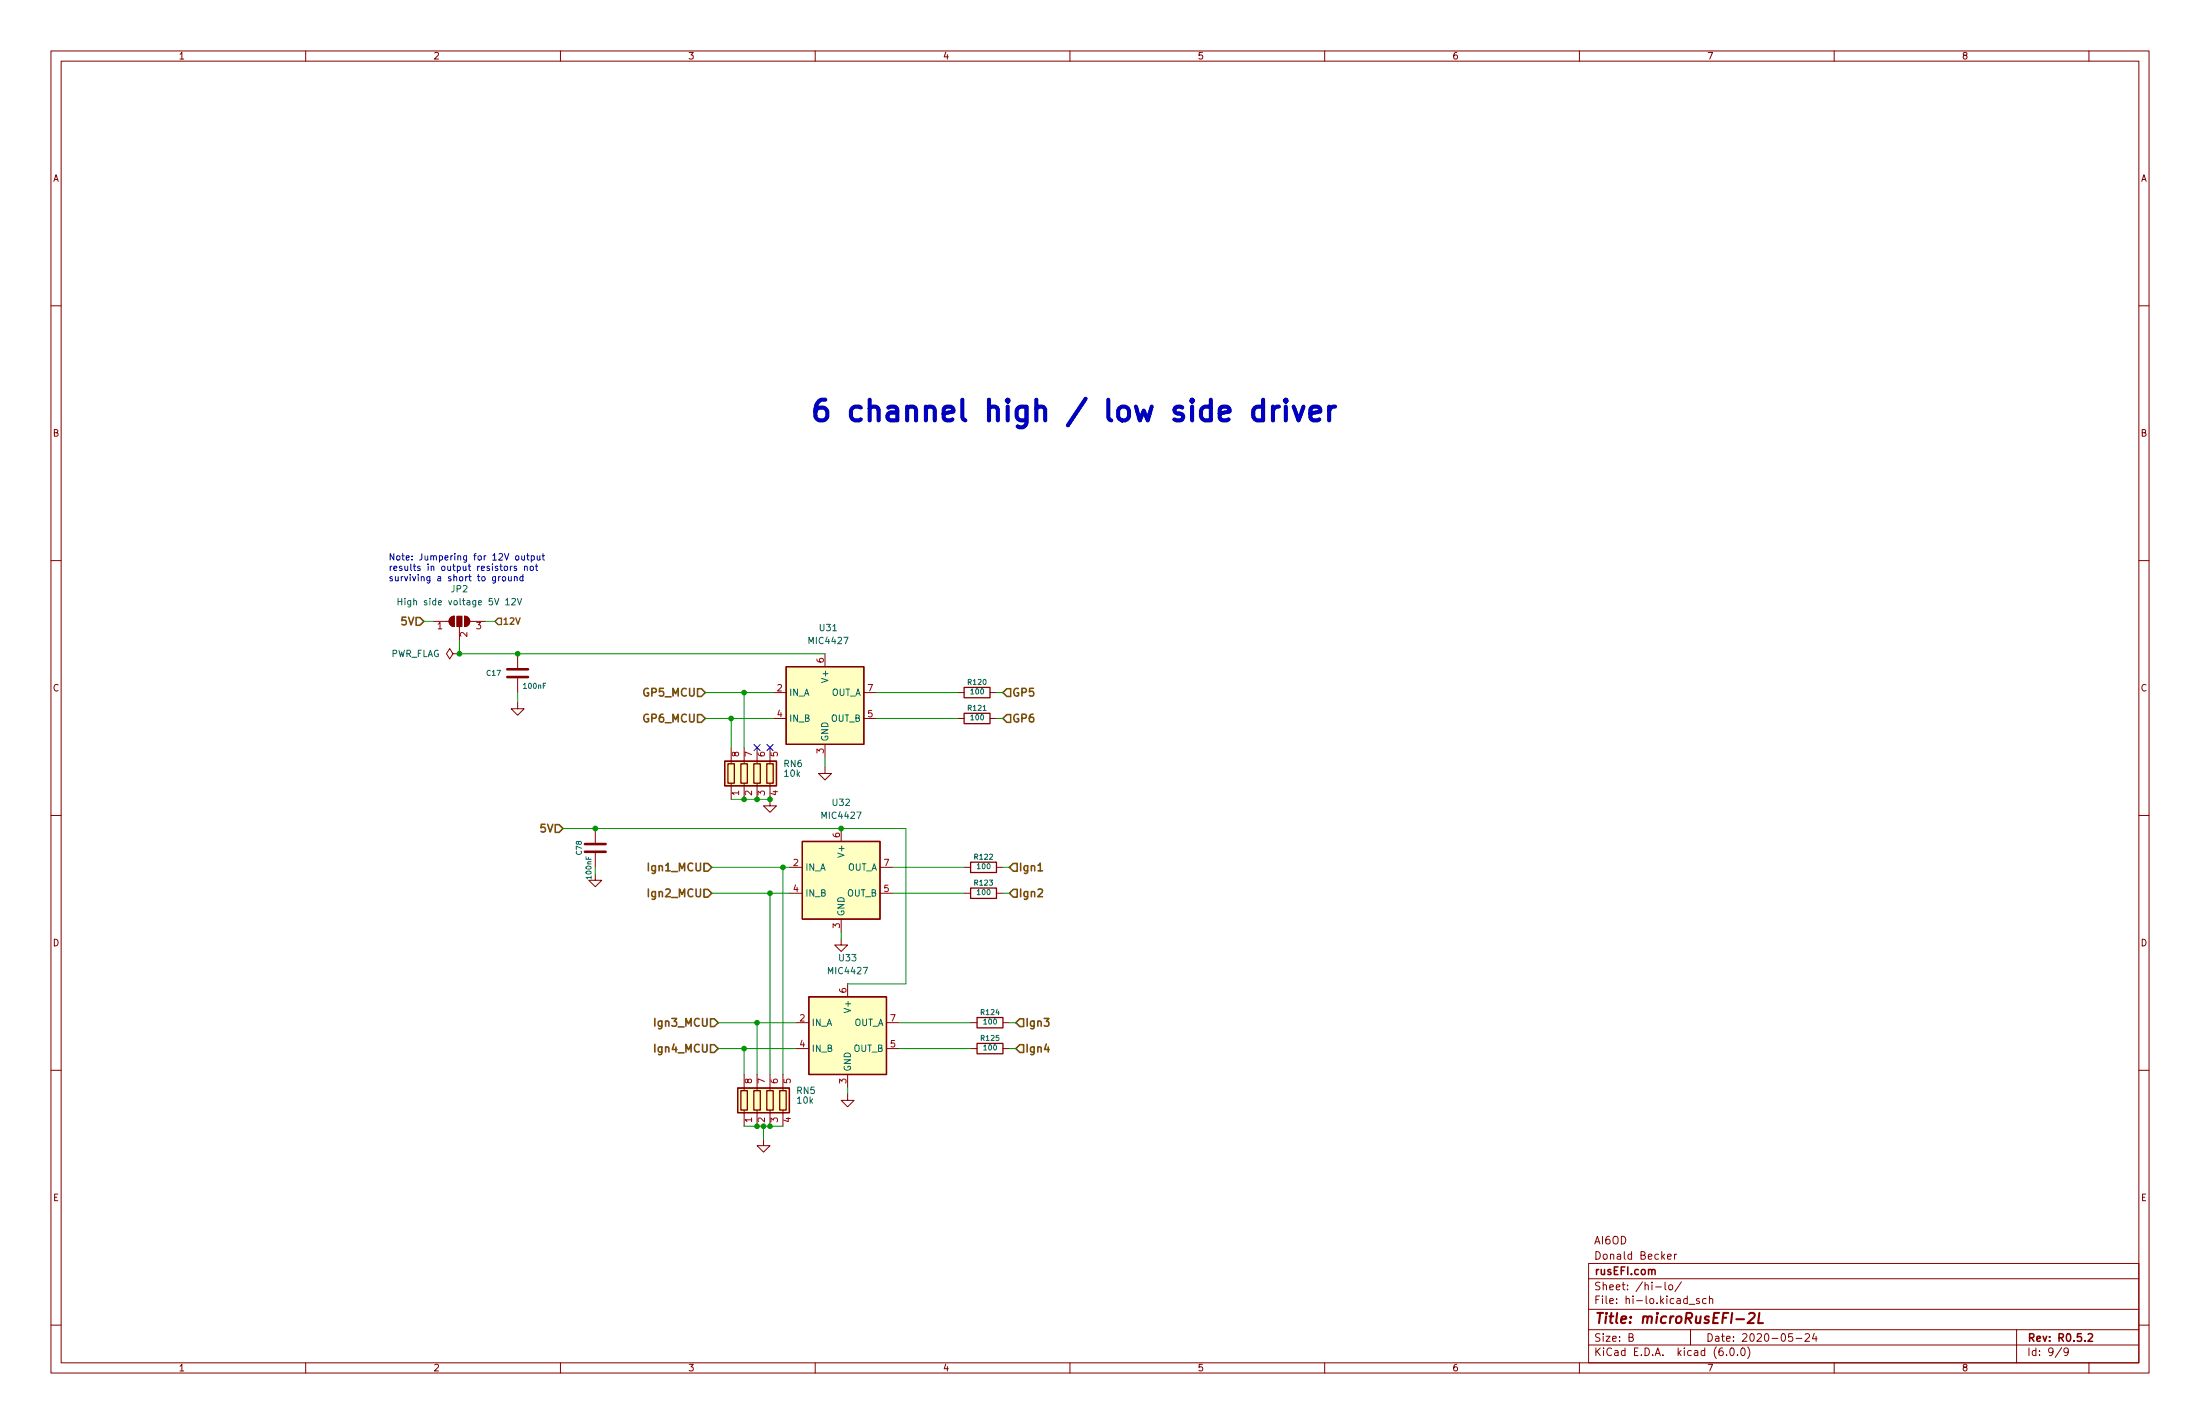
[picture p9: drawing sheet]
<svg xmlns="http://www.w3.org/2000/svg" width="432mm" height="279mm" viewBox="0 0 432 279" stroke-linecap="round" stroke-linejoin="round" font-family="sans-serif">
<g fill="none" stroke="#840000" stroke-width=".2">
<path d="M10 10h411.8v259.4h-411.8zM12 12h407.8v255.4h-407.8zM60 10v2M110 10v2M160 10v2M210 10v2M260 10v2M310 10v2M360 10v2M410 10v2M10 60h2M419.8 60h2"/>
<path d="M10 110h2M419.8 110h2M85.1 121.9h3M88.4 121.2l.8-.3v2a1.02 1.02 0 0 1-1-.6 1.02 1.02 0 0 1 .2-1.1zM88.9 128.3l-.6-1-.7 1 .7 1 .6-1h1.3M90.2 128.3h.1M90.2 122.9v2.8M91.2 120.9a1.02 1.02 0 0 1 1 1 1.02 1.02 0 0 1-1 1zM92.2 121.9h3M101.6 137.8v1.3h1.3l-1.3 1.2-1.3-1.2h1.3M101.6 128.3v2.8M101.6 133.1v2.8"/>
<path d="M151.8 135.9h2.5M161.9 128.3v2.5M169.5 135.9h2.6M188 135.9h1.2M194.3 135.9h1.3M10 160h2M143.5 146.7v3.2M143.5 153.7v3.1M146 146.7v3.2M146 153.7v3.1M148.6 146.7v3.2M148.6 153.7v3.1"/>
<path d="M151.1 153.7v4.4h1.3l-1.3 1.3-1.2-1.3h1.2M151.1 146.7v3.2M151.8 141h2.5M161.9 150.5v1.3h1.3l-1.3 1.2-1.2-1.2h1.2M161.9 146.1v2.5M169.5 141h2.6M188 141h1.2M194.3 141h1.3M419.8 160h2M116.8 171.5v1.2h1.3l-1.3 1.3-1.2-1.3h1.2M116.8 162.6v2.8M116.8 167.4v2.8"/>
<path d="M154.9 170.2h2.6M154.9 175.3h2.6M165.1 162.6v2.5M172.7 170.2h2.6M172.7 175.3h2.6M189.2 170.2h1.3M189.2 175.3h1.3M195.6 170.2h1.2M195.6 175.3h1.2M165.1 184.2v1.2h1.3l-1.3 1.3-1.3-1.3h1.3M165.1 180.3v2.6M166.4 193v2.6"/>
<path d="M10 210h2M146 210.8v3.2M146 217.8v3.2M148.6 210.8v3.2M148.6 217.8v3.2M151.1 210.8v3.2M151.1 217.8v3.2M153.7 210.8v3.2M153.7 217.8v3.2M156.2 200.7h2.5M156.2 205.7h2.5M166.4 214.6v1.3h1.2l-1.2 1.3-1.3-1.3h1.3"/>
<path d="M166.4 210.8v2.6M174 200.7h2.5M174 205.7h2.5M190.5 200.7h1.3M190.5 205.7h1.3M196.8 200.7h1.3M196.8 205.7h1.3M419.8 210h2M149.9 223.5v1.3h1.2l-1.2 1.3-1.3-1.3h1.3M10 260h2M311.8 247.9h108v19.5h-108zM311.8 256.9h108"/>
<path d="M311.8 250.9h108M324.9 252.5h1.2M326.8 251.6v1.3l.2 .2M327.3 246.6l.7-.2-.1-.3h-.4l-.2 .2 .1 .7h.5M327.7 252.2l.3-.1 .3 .3v.4l-.3 .3-.3-.1-.2-.2zM328.7 246.1v1M329.1 246.1h-.3l-.1 .3M330 251.5l-1.3 1.9M331.5 255.9h1.2M333.5 254.9l-.3-.1-.3 .2 .1 .2 .5 .2v.3h-.6M334.9 254.9l-.5-.1-.2 .3 .1 .6h.6M335.5 254.9l.2-.1 .4 .1 .1 .9"/>
<path d="M335.5 254.3v1.5M419.8 260h2M60 267.4v2M110 267.4v2M160 267.4v2M210 267.4v2M260 267.4v2M310 267.4v2M311.8 263.9h108M311.8 260.9h108M319.7 262.4l.7-.1 .1-.2-.1-.4h-.7v1.5h.6l.3-.3a.39 .39 0 0 0-.4-.5M331.8 260.9v3"/>
<path d="M338.9 265.8v.2M339.7 264.5h.2a.8 .8 0 0 1 .5 .7 .8 .8 0 0 1-.5 .8 1 1 0 0 1-.2-1.5zM341 265.8v.2M341.9 264.5h.1a.8 .8 0 0 1 .5 .7 .8 .8 0 0 1-.5 .8 1 1 0 0 1-.1-1.5zM343 264.3a1.72 1.72 0 0 1 0 2.2M351.8 261.7h-.7l-.1 .7 .2-.2 .5 .1 .2 .2-.1 .5-.2 .2-.6-.2M352.5 262.6h1.2M354.3 261.8l.6-.1 .3 .4-1 1.1h1M356.1 261.6l-.4 1.1h1M356.4 262.2v1M360 267.4v2M395.8 260.9v6.5"/>
<path d="M404.7 264.4l-1.3 1.9M405.9 265.1l-.2 .3h-.3l-.3-.3 .1-.6h.5l.2 .1a.99 .99 0 0 1-.4 1.4h-.3M410 267.4v2"/>
</g>
<path d="M324.2 249.3l.2-.2 .4 .1 .1 .9M409.9 261.8l.5-.1 .3 .4-.9 1.1h.9" fill="none" stroke="#840000" stroke-width=".3"/>
<path d="M343.3 257.8l.3-.2h.5l.2 .2 .1 .4-.1 .3-1.3 1.1h1.2M345.3 257.6l-.2 2h.9" fill="none" stroke="#840000" stroke-width=".4"/>
<g fill="none" stroke="#840000" stroke-width=".25">
<path d="M154.3 130.8h15.2v15.3h-15.2zM189.2 134.9h5.1v2h-5.1zM189.2 140h5.1v2h-5.1zM142.2 149.4h10.2v4.8h-10.2zM142.9 149.9h1.2v3.8h-1.2zM145.4 149.9h1.3v3.8h-1.3zM148 149.9h1.2v3.8h-1.2zM150.5 149.9h1.3v3.8h-1.3zM157.5 165.1h15.2v15.2h-15.2zM190.5 169.2h5.1v2h-5.1zM190.5 174.2h5.1v2.1h-5.1zM158.7 195.6h15.3v15.2h-15.3z"/>
<path d="M191.8 199.6h5v2.1h-5zM144.8 213.5h10.1v4.8h-10.1zM145.4 214h1.3v3.8h-1.3zM148 214h1.2v3.8h-1.2zM150.5 214h1.3v3.8h-1.3zM153 214h1.3v3.8h-1.3zM191.8 204.7h5v2.1h-5z"/>
</g>
<g fill="#ffffc2" stroke="#ffffc2" stroke-width=".2">
<path d="M144.8 213.5h10.1v4.8h-10.1z"/>
<path d="M157.5 165.1h15.2v15.2h-15.2z"/>
<path d="M154.3 130.8h15.2v15.3h-15.2z"/>
<path d="M158.7 195.6h15.3v15.2h-15.3z"/>
<path d="M142.2 149.4h10.2v4.8h-10.2z"/>
</g>
<g fill="#840000" stroke="#840000" stroke-width=".2">
<path d="M88.4 121.2l.8-.3v2a1.02 1.02 0 0 1-1-.6 1.02 1.02 0 0 1 .2-1.1z"/>
<path d="M89.7 120.9h1v2h-1z"/>
<path d="M91.2 120.9a1.02 1.02 0 0 1 1 1 1.02 1.02 0 0 1-1 1z"/>
</g>
<path d="M78.1 117.4v1.3M78.1 118h.8M78.9 117.4v1.3M100.5 117.5l.4-.1 .3 .4-.8 .9h.8M101.5 117.4l.5 1.3 .4-1.3" fill="none" stroke="#006464" stroke-width=".2"/>
<path d="M99.6 132.8h4M99.6 131.3h4M114.8 167.1h4.1M114.8 165.6h4.1" fill="none" stroke="#840000" stroke-width=".51"/>
<g fill="none" stroke="#725600" stroke-width=".3">
<path d="M81.7 121.2h.7l.8 .7-.8 .8h-.7zM136.9 135.1h.8l.7 .8-.7 .8h-.8zM196.8 135.9l.8-.8h.8v1.6h-.8zM136.9 140.2h.8l.7 .8-.7 .7h-.8zM197.6 140.2h.8v1.5h-.8l-.8-.7zM109 161.8h.7l.8 .8-.8 .7h-.7zM138.2 174.5h.7l.8 .8-.8 .7h-.7zM138.2 169.4h.7l.8 .8-.8 .7h-.7zM198.1 170.2l.8-.8h.7v1.5h-.7zM198.9 174.5h.7v1.5h-.7l-.8-.7zM203.7 170.9h.9M139.4 199.9h.8l.8 .8-.8 .7h-.8z"/>
<path d="M200.2 199.9h.7v1.5h-.7l-.8-.7zM139.4 205h.8l.8 .7-.8 .8h-.8zM200.2 205h.7v1.5h-.7l-.8-.8z"/>
</g>
<path d="M97.8 121.3h.6v1.3h-.6l-.6-.7z" fill="none" stroke="#725600" stroke-width=".25"/>
<g fill="none" stroke="#0000c2" stroke-width=".2">
<path d="M97.9 113.1v.9M98.2 113.1l-.3 .3M98.7 113.2l.3-.1 .3 .3v.3l-.3 .3-.4-.3zM99.1 111.1h.3l.2 .2v.4l-.2 .2-.4-.2zM99.8 113.1l.1 .8h.4M100.2 111.1v.8M100.3 113.1v.9M100.5 111.1l-.3 .2M101 113.3l.4-.1 .1 .8M101 113.1v.9M101.3 109.1l.3-.1 .3 .3v.3l-.3 .3-.4-.3zM101.4 111.1h-.3l-.2 .2 .1 .2 .4 .1v.3h-.5"/>
<path d="M102.4 109l.1 .8h.4M102.6 113.2l-.3-.1-.3 .3 .2 .5h.4M102.6 112.7v1.3M102.9 111.2l.5-.1 .1 .8M102.9 109v.9M102.9 111.1v.8M103.4 109h.5M103.6 108.6v1.1l.3 .2M104.2 111.1h.3l.2 .2v.4l-.2 .2-.5-.2zM104.3 109.1l.3-.1 .3 .3-.1 .5h-.5M104.3 109v1.3M105.1 111.1h.4"/>
<path d="M105.2 110.7v1.1l.3 .1M105.4 109l.1 .8h.5M106 109v.9M106.4 109h.5M106.6 108.6v1.1l.3 .2"/>
</g>
<path d="M247.9 80l-.4-.2h-.7l-.4 .2-.4 .6v1.1l.4 .6 .4 .2h.7l.4-.2M247.9 78.4v4.1M249.8 79.8v2.7M251 79.8a1.04 1.04 0 0 0-1.2 .8M252.4 78.4l-.2 .2 .2 .2 .2-.2-.2-.2v.4M252.4 79.8v2.7M253.9 79.8l1 2.7 .9-2.7M260.9 79.8v2.7M262 79.8a1.04 1.04 0 0 0-1.1 .8M257.2 81.1l1.9-.4-.2-.7-.3-.2h-.8l-.4 .2-.2 .4v1.5l.2 .4 .4 .2h.8l.3-.2" fill="none" stroke="#0000c2" stroke-width=".81"/>
<g fill="none" stroke="#009600" stroke-width=".2">
<path d="M83.2 121.9h1.9M90.2 125.7v2.6h71.7M95.2 121.9h2M101.6 135.9v1.9M138.4 135.9h13.4M146 135.9v10.8M172.1 135.9h15.9M195.6 135.9h1.2M138.4 141h13.4M143.5 156.8h7.6M143.5 141v5.7M161.9 148.6v1.9"/>
<path d="M172.1 141h15.9M195.6 141h1.2M110.5 162.6h67.3v30.4h-11.4M116.8 170.2v1.3M139.7 170.2h15.2M139.7 175.3h15.2M151.1 175.3v35.5M153.7 170.2v40.6M175.3 170.2h13.9M175.3 175.3h13.9M196.8 170.2h1.3M196.8 175.3h1.3"/>
<path d="M165.1 182.9v1.3M141 200.7h15.2M141 205.7h15.2M146 205.7v5.1M148.6 200.7v10.1M166.4 213.4v1.2M176.5 200.7h14M176.5 205.7h14M198.1 200.7h1.3M198.1 205.7h1.3M146 221h7.7M149.9 221v2.5"/>
</g>
<path d="M148 146.1l1.2 1.2M149.2 146.1l-1.2 1.2M150.5 146.1l1.2 1.2M151.7 146.1l-1.2 1.2" fill="none" stroke="#000084" stroke-width=".2"/>
<g fill="#009600" stroke="#009600" stroke-width=".2">
<circle cx="151.1" cy="221" r=".46"/>
<circle cx="148.6" cy="200.7" r=".46"/>
<circle cx="146" cy="205.7" r=".46"/>
<circle cx="149.9" cy="221" r=".46"/>
<circle cx="148.6" cy="221" r=".46"/>
<circle cx="151.1" cy="156.8" r=".46"/>
<circle cx="148.6" cy="156.8" r=".46"/>
<circle cx="146" cy="156.8" r=".46"/>
<circle cx="116.8" cy="162.6" r=".46"/>
<circle cx="101.6" cy="128.3" r=".46"/>
<circle cx="90.2" cy="128.3" r=".46"/>
<circle cx="143.5" cy="141" r=".46"/>
<circle cx="146" cy="135.9" r=".46"/>
<circle cx="165.1" cy="162.6" r=".46"/>
<circle cx="151.1" cy="175.3" r=".46"/>
<circle cx="153.7" cy="170.2" r=".46"/>
</g>
<text font-size="5.7" fill="#0000c2" x="158.7" y="82.7">6 channel high / low side driver</text>
<text font-size="2.8" fill="#840000" x="312.8" y="259.7">Title: microRusEFI-2L</text>
<g font-size="2.1" fill="#725600">
<text x="78.9" y="122.7">5V</text>
<text x="126.5" y="136.7">GP5_MCU</text>
<text x="198.5" y="136.7">GP5</text>
<text x="126.5" y="141.7">GP6_MCU</text>
<text x="198.5" y="141.7">GP6</text>
<text x="106.2" y="163.3">5V</text>
<text x="127.7" y="170.9">Ign1_MCU</text>
<text x="199.8" y="170.9">Ign1</text>
<text x="127.7" y="176">Ign2_MCU</text>
<text x="199.8" y="176">Ign2</text>
<text x="128.9" y="201.4">Ign3_MCU</text>
<text x="201" y="201.4">Ign3</text>
<text x="128.9" y="206.5">Ign4_MCU</text>
<text x="201" y="206.5">Ign4</text>
</g>
<g font-size="2.1" fill="#840000">
<text x="312.8" y="244.1">AI6OD</text>
<text x="312.8" y="250.2">rusEFI.com</text>
<text x="312.8" y="247.1">Donald Becker</text>
<text x="312.8" y="255.9">File: hi-lo.kicad_sch</text>
<text x="312.8" y="253.2">Sheet: /hi-lo/</text>
<text x="312.8" y="263.2">Size: B</text>
<text x="334.8" y="263.2">Date: 2020-05-24</text>
<text x="397.8" y="263.2">Rev: R0.5.2</text>
<text x="312.8" y="266">KiCad E.D.A. kicad (6.0.0)</text>
<text x="397.8" y="266">Id: 9/9</text>
</g>
<g font-size="1.8" fill="#840000">
<text x="35" y="11.7">1</text>
<text x="85" y="11.7">2</text>
<text x="135" y="11.7">3</text>
<text x="185" y="11.7">4</text>
<text x="235" y="11.7">5</text>
<text x="285" y="11.7">6</text>
<text x="335" y="11.7">7</text>
<text x="385" y="11.7">8</text>
<text x="10.3" y="35.6">A</text>
<text x="420.1" y="35.6">A</text>
<text x="10.3" y="85.7">B</text>
<text x="420.1" y="85.7">B</text>
<text x="10.3" y="135.6">C</text>
<text x="420.1" y="135.6">C</text>
<text x="10.3" y="185.7">D</text>
<text x="420.1" y="185.7">D</text>
<text x="10.4" y="235.7">E</text>
<text x="420.2" y="235.7">E</text>
<text x="35" y="269.1">1</text>
<text x="85" y="269.1">2</text>
<text x="135" y="269.1">3</text>
<text x="185" y="269.1">4</text>
<text x="235" y="269.1">5</text>
<text x="285" y="269.1">6</text>
<text x="335" y="269.1">7</text>
<text x="385" y="269.1">8</text>
</g>
<g font-size="1.8" fill="#0000c2">
<text x="76.2" y="110">Note: Jumpering for 12V output</text>
<text x="76.2" y="112">results in output resistors not</text>
<text x="76.2" y="114">surviving a short to ground</text>
</g>
<g font-size="1.8" fill="#006464">
<text x="79.7" y="118.7">High side voltage 5V 12V</text>
<text x="88.6" y="116.2">JP2</text>
<text x="160.9" y="123.8">U31</text>
<text x="76.6" y="128.9">PWR_FLAG</text>
<text x="159" y="126.4">MIC4427</text>
<text x="154.8" y="136.5">IN_A</text>
<text x="162.6" y="133.5" transform="rotate(-90 162.6 133.5)">V+</text>
<text x="163" y="136.5">OUT_A</text>
<text x="154.8" y="141.6">IN_B</text>
<text x="163" y="141.6">OUT_B</text>
<text x="162.6" y="145.5" transform="rotate(-90 162.6 145.5)">GND</text>
<text x="153.9" y="150.5">RN6</text>
<text x="154" y="152.4">10k</text>
<text x="161.5" y="160.7">MIC4427</text>
<text x="163.5" y="158.1">U32</text>
<text x="165.7" y="167.8" transform="rotate(-90 165.7 167.8)">V+</text>
<text x="158" y="170.8">IN_A</text>
<text x="166.2" y="170.8">OUT_A</text>
<text x="158" y="175.9">IN_B</text>
<text x="165.7" y="179.8" transform="rotate(-90 165.7 179.8)">GND</text>
<text x="166.2" y="175.9">OUT_B</text>
<text x="162.8" y="191.1">MIC4427</text>
<text x="164.7" y="188.6">U33</text>
<text x="159.3" y="201.3">IN_A</text>
<text x="167" y="198.3" transform="rotate(-90 167 198.3)">V+</text>
<text x="167.5" y="201.3">OUT_A</text>
<text x="159.3" y="206.4">IN_B</text>
<text x="167.5" y="206.4">OUT_B</text>
<text x="156.4" y="214.6">RN5</text>
<text x="167" y="210.3" transform="rotate(-90 167 210.3)">GND</text>
<text x="156.5" y="216.5">10k</text>
</g>
<g font-size="1.8" fill="#a90000">
<text x="85.9" y="123.4">1</text>
<text x="91.7" y="125" transform="rotate(-90 91.7 125)">2</text>
<text x="93.5" y="123.4">3</text>
<text x="161.7" y="130" transform="rotate(-90 161.7 130)">6</text>
<text x="152.5" y="135.6">2</text>
<text x="170.3" y="135.6">7</text>
<text x="152.5" y="140.7">4</text>
<text x="170.3" y="140.7">5</text>
<text x="145" y="148.4" transform="rotate(-90 145 148.4)">8</text>
<text x="147.6" y="148.4" transform="rotate(-90 147.6 148.4)">7</text>
<text x="150.1" y="148.4" transform="rotate(-90 150.1 148.4)">6</text>
<text x="152.7" y="148.4" transform="rotate(-90 152.7 148.4)">5</text>
<text x="161.7" y="147.8" transform="rotate(-90 161.7 147.8)">3</text>
<text x="145" y="156.1" transform="rotate(-90 145 156.1)">1</text>
<text x="147.6" y="156.1" transform="rotate(-90 147.6 156.1)">2</text>
<text x="150.1" y="156.1" transform="rotate(-90 150.1 156.1)">3</text>
<text x="152.7" y="156.1" transform="rotate(-90 152.7 156.1)">4</text>
<text x="164.8" y="164.3" transform="rotate(-90 164.8 164.3)">6</text>
<text x="155.7" y="169.9">2</text>
<text x="173.5" y="169.9">7</text>
<text x="155.7" y="175">4</text>
<text x="173.5" y="175">5</text>
<text x="164.8" y="182.1" transform="rotate(-90 164.8 182.1)">3</text>
<text x="166.1" y="194.8" transform="rotate(-90 166.1 194.8)">6</text>
<text x="157" y="200.4">2</text>
<text x="174.8" y="200.4">7</text>
<text x="157" y="205.5">4</text>
<text x="174.8" y="205.5">5</text>
<text x="147.6" y="212.6" transform="rotate(-90 147.6 212.6)">8</text>
<text x="150.1" y="212.6" transform="rotate(-90 150.1 212.6)">7</text>
<text x="152.7" y="212.6" transform="rotate(-90 152.7 212.6)">6</text>
<text x="155.2" y="212.6" transform="rotate(-90 155.2 212.6)">5</text>
<text x="166.1" y="212.6" transform="rotate(-90 166.1 212.6)">3</text>
<text x="147.6" y="220.2" transform="rotate(-90 147.6 220.2)">1</text>
<text x="150.1" y="220.2" transform="rotate(-90 150.1 220.2)">2</text>
<text x="152.7" y="220.2" transform="rotate(-90 152.7 220.2)">3</text>
<text x="155.2" y="220.2" transform="rotate(-90 155.2 220.2)">4</text>
</g>
<text font-size="1.8" fill="#725600" x="98.5" y="122.6">12V</text>
<g font-size="1.4" fill="#006464">
<text x="95.6" y="132.6">C17</text>
<text x="102.9" y="135.1">100nF</text>
<text x="190.1" y="134.4">R120</text>
<text x="190.6" y="136.2">100</text>
<text x="190.1" y="139.4">R121</text>
<text x="190.6" y="141.3">100</text>
<text x="114.2" y="167.7" transform="rotate(-90 114.2 167.7)">C78</text>
<text x="116.1" y="172.4" transform="rotate(-90 116.1 172.4)">100nF</text>
<text x="191.3" y="168.7">R122</text>
<text x="191.3" y="173.7">R123</text>
<text x="191.9" y="170.5">100</text>
<text x="191.9" y="175.6">100</text>
<text x="192.6" y="199.1">R124</text>
<text x="193.2" y="201">100</text>
<text x="192.6" y="204.2">R125</text>
<text x="193.2" y="206.1">100</text>
</g>
</svg>
